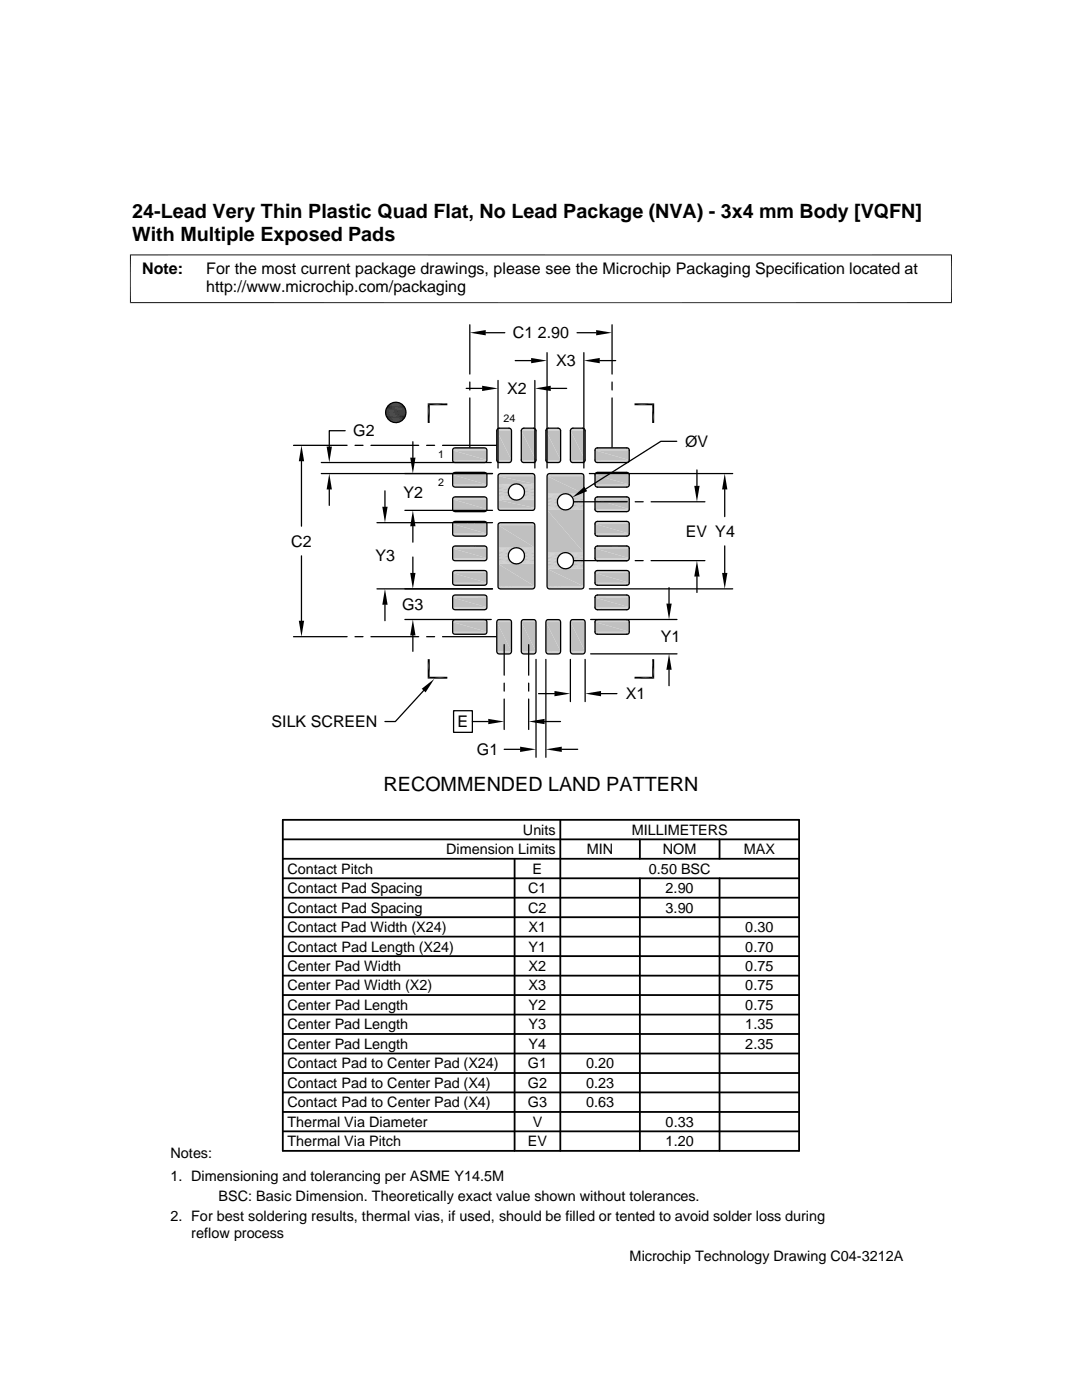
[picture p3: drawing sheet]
<svg xmlns="http://www.w3.org/2000/svg" width="216mm" height="279mm" viewBox="0 0 216 279" stroke-linecap="round" stroke-linejoin="round" font-family="sans-serif">
<g fill="none" stroke="#c0c0c0" stroke-width=".2">
<path d="M90.3 89.7h6.9M90.3 89.8h6.9M90.3 89.7h6.8M90.4 89.6h6.7M90.4 89.5h6.6M90.5 89.5h6.5M90.6 89.4h6.3M90.6 89.4h6.2M99.1 85.8h2.9M99.1 85.9h3M99.1 85.7h2.9M99.2 85.7h2.8"/>
<path d="M99.2 85.6h2.7M99.3 85.6h2.6M99.4 85.5h2.4M99.5 85.5h2.2M104 85.9h3M104 85.8h3M104.1 85.7h2.8M104.1 85.6h2.7M104.2 85.6h2.6M104.3 85.5h2.4M104.4 85.5h2.2M108.9 85.8h2.9"/>
<path d="M108.9 85.9h3M108.9 85.7h2.9M109 85.7h2.8M109 85.6h2.7M109.1 85.6h2.6M109.2 85.5h2.4M109.3 85.5h2.1M113.8 85.9h3M113.8 85.8h3M113.9 85.7h2.8M113.9 85.6h2.7M114 85.6h2.6"/>
<path d="M114.1 85.5h2.4M114.2 85.5h2.2M118.7 89.7h6.9M118.7 89.8h6.9M118.7 89.7h6.8M118.8 89.6h6.7M118.8 89.5h6.7M118.9 89.5h6.5M119 89.4h6.3M119 89.4h6.2"/>
</g>
<g fill="#c0c0c0">
<path d="M118.7 89.9l6.9 1.9h-6.9z"/>
<path d="M118.7 89.9h6.9v1.9z"/>
<path d="M113.8 86l3 5.8h-3z"/>
<path d="M113.8 86h3v5.8z"/>
<path d="M108.9 86l3 5.8h-3z"/>
<path d="M108.9 86h3v5.8z"/>
<path d="M104 86l3 5.8h-3z"/>
<path d="M104 86h3v5.8z"/>
<path d="M99.1 86l3 5.8h-3z"/>
<path d="M99.1 86h3v5.8z"/>
<path d="M90.3 89.9l6.9 1.9h-6.9z"/>
<path d="M90.3 89.9h6.9v1.9z"/>
</g>
<g fill="none" stroke="#c0c0c0" stroke-width=".2">
<path d="M90.3 94.6h6.9M90.3 91.9h6.9M90.3 94.7h6.9M90.3 92h6.8M90.3 94.6h6.8M90.4 94.5h6.7M90.4 92.1h6.7M90.4 94.4h6.6M90.4 92.2h6.6M90.5 94.4h6.5M90.5 92.2h6.5M90.6 92.3h6.3"/>
<path d="M90.6 94.3h6.3M90.6 94.3h6.2M99.1 91.9h3M99.1 91.9h2.9M99.1 92h2.9M99.2 92.1h2.8M99.2 92.2h2.7M99.3 92.2h2.6M99.4 92.3h2.4M104 91.9h3M104.1 92h2.8M104.1 92.1h2.8"/>
<path d="M104.1 92.2h2.7M104.2 92.2h2.6M104.3 92.3h2.4M108.9 91.9h3M108.9 91.9h2.9M108.9 92h2.9M109 92.1h2.8M109 92.2h2.7M109.1 92.2h2.6M109.2 92.3h2.4M113.8 91.9h3M113.9 92h2.8"/>
<path d="M113.9 92.1h2.8M113.9 92.2h2.7M114 92.2h2.6M114.1 92.3h2.4M118.7 94.6h6.9M118.7 91.9h6.9M118.7 94.7h6.9M118.7 94.6h6.8M118.7 92h6.8M118.8 94.5h6.7M118.8 92.1h6.7M118.8 94.4h6.7"/>
<path d="M118.8 92.2h6.7M118.9 92.2h6.5M118.9 94.4h6.5M119 94.3h6.3M119 92.3h6.3M119 94.3h6.2"/>
</g>
<g fill="#c0c0c0">
<path d="M118.7 94.8l6.9 1.9h-6.9z"/>
<path d="M118.7 94.8h6.9v1.9z"/>
<path d="M90.3 94.8l6.9 1.9h-6.9z"/>
<path d="M90.3 94.8h6.9v1.9z"/>
</g>
<g fill="none" stroke="#c0c0c0" stroke-width=".2">
<path d="M90.3 99.5h6.9M90.3 96.8h6.9M90.3 99.6h6.9M90.3 96.9h6.8M90.3 99.5h6.8M90.4 99.4h6.7M90.4 97h6.7M90.4 99.3h6.6M90.4 97.1h6.6M90.5 99.3h6.5M90.5 97.1h6.5M90.6 97.2h6.3"/>
<path d="M90.6 99.2h6.3M90.6 99.2h6.2M90.7 97.2h6.1M118.7 99.5h6.9M118.7 96.8h6.9M118.7 99.6h6.9M118.7 99.5h6.8M118.7 96.9h6.8M118.8 99.4h6.7M118.8 97h6.7M118.8 99.3h6.7M118.8 97.1h6.7"/>
<path d="M118.9 97.1h6.5M118.9 99.3h6.5M119 99.2h6.3M119 97.2h6.3M119 99.2h6.2M119.1 97.2h6.1"/>
</g>
<g fill="#c0c0c0">
<path d="M118.7 99.7l6.9 1.9h-6.9z"/>
<path d="M118.7 99.7h6.9v1.9z"/>
<path d="M90.3 99.7l6.9 1.9h-6.9z"/>
<path d="M90.3 99.7h6.9v1.9z"/>
</g>
<g fill="none" stroke="#c0c0c0" stroke-width=".2">
<path d="M90.3 104.4h6.9M90.3 101.7h6.9M90.3 104.5h6.9M90.3 101.8h6.8M90.3 104.4h6.8M90.4 104.3h6.7M90.4 101.9h6.7M90.4 104.2h6.6M90.4 102h6.6M90.5 104.2h6.5M90.5 102h6.5M90.6 102.1h6.3"/>
<path d="M90.6 104.1h6.3M90.6 102.1h6.2M90.7 104.1h6.1M118.7 104.4h6.9M118.7 101.7h6.9M118.7 104.5h6.9M118.7 104.4h6.8M118.7 101.8h6.8M118.8 104.3h6.7M118.8 101.9h6.7M118.8 104.2h6.7M118.8 102h6.7"/>
<path d="M118.9 102h6.5M118.9 104.2h6.5M119 104.1h6.3M119 102.1h6.3M119 102.1h6.2M119.1 104.1h6.1"/>
</g>
<g fill="#c0c0c0">
<path d="M118.7 104.6l6.9 1.9h-6.9z"/>
<path d="M118.7 104.6h6.9v1.9z"/>
<path d="M90.3 104.6l6.9 1.9h-6.9z"/>
<path d="M90.3 104.6h6.9v1.9z"/>
</g>
<g fill="none" stroke="#c0c0c0" stroke-width=".2">
<path d="M90.3 109.3h6.9M90.3 106.6h6.9M90.3 109.4h6.9M90.3 106.7h6.8M90.3 109.2h6.8M90.4 109.2h6.7M90.4 106.8h6.7M90.4 109.1h6.6M90.4 106.9h6.6M90.5 109.1h6.5M90.5 106.9h6.5M90.6 107h6.3"/>
<path d="M90.6 109h6.3M90.6 107h6.2M90.7 109h6.1M118.7 109.3h6.9M118.7 106.6h6.9M118.7 109.4h6.9M118.7 109.2h6.8M118.7 106.7h6.8M118.8 109.2h6.7M118.8 106.8h6.7M118.8 109.1h6.7M118.8 106.9h6.7"/>
<path d="M118.9 106.9h6.5M118.9 109.1h6.5M119 109h6.3M119 107h6.3M119 107h6.2M119.1 109h6.1"/>
</g>
<g fill="#c0c0c0">
<path d="M118.7 109.5l6.9 1.9h-6.9z"/>
<path d="M118.7 109.5h6.9v1.9z"/>
<path d="M90.3 109.5l6.9 1.9h-6.9z"/>
<path d="M90.3 109.5h6.9v1.9z"/>
</g>
<g fill="none" stroke="#c0c0c0" stroke-width=".2">
<path d="M90.3 114.2h6.9M90.3 111.4h6.9M90.3 111.5h6.9M90.3 114.3h6.9M90.3 111.6h6.8M90.3 114.1h6.8M90.4 114.1h6.7M90.4 111.7h6.7M90.4 114h6.6M90.4 111.7h6.6M90.5 113.9h6.5M90.5 111.8h6.5"/>
<path d="M90.6 111.8h6.3M90.6 113.9h6.3M90.6 111.9h6.2M90.7 113.9h6.1M118.7 114.2h6.9M118.7 111.4h6.9M118.7 111.5h6.9M118.7 114.3h6.9M118.7 114.1h6.8M118.7 111.6h6.8M118.8 114.1h6.7M118.8 111.7h6.7"/>
<path d="M118.8 114h6.7M118.9 111.8h6.5M118.9 113.9h6.5M119 113.9h6.3M119 111.8h6.3M119 111.9h6.2M119.1 113.9h6.1"/>
</g>
<g fill="#c0c0c0">
<path d="M118.7 114.3l6.9 2h-6.9z"/>
<path d="M118.7 114.3h6.9v2z"/>
<path d="M90.3 114.3l6.9 2h-6.9z"/>
<path d="M90.3 114.3h6.9v2z"/>
</g>
<g fill="none" stroke="#c0c0c0" stroke-width=".2">
<path d="M90.3 119.1h6.9M90.3 116.4h6.9M90.3 119.2h6.9M90.3 116.5h6.8M90.3 119h6.8M90.4 119h6.7M90.4 116.6h6.7M90.4 118.9h6.6M90.4 116.6h6.6M90.5 118.8h6.5M90.5 116.7h6.5M90.6 116.7h6.3"/>
<path d="M90.6 118.8h6.3M90.6 116.8h6.2M118.7 119.1h6.9M118.7 116.4h6.9M118.7 119.2h6.9M118.7 119h6.8M118.7 116.5h6.8M118.8 119h6.7M118.8 116.6h6.7M118.8 118.9h6.7M118.9 116.7h6.5M118.9 118.8h6.5"/>
<path d="M119 118.8h6.3M119 116.7h6.3M119 116.8h6.2"/>
</g>
<g fill="#c0c0c0">
<path d="M118.7 119.3l6.9 1.9h-6.9z"/>
<path d="M118.7 119.3h6.9v1.9z"/>
<path d="M90.3 119.3l6.9 1.9h-6.9z"/>
<path d="M90.3 119.3h6.9v1.9z"/>
</g>
<g fill="none" stroke="#c0c0c0" stroke-width=".2">
<path d="M90.3 124h6.9M90.3 121.2h6.9M90.3 121.3h6.9M90.3 124.1h6.9M90.3 121.4h6.8M90.3 123.9h6.8M90.4 123.9h6.7M90.4 121.5h6.7M90.4 123.8h6.6M90.4 121.5h6.6M90.5 123.7h6.5M90.5 121.6h6.5"/>
<path d="M90.6 121.6h6.3M90.6 123.7h6.3M90.6 123.7h6.2M99.1 124h2.9M99.1 124.1h3M99.1 123.9h2.9M99.2 123.9h2.8M99.2 123.8h2.7M99.3 123.7h2.6M99.4 123.7h2.4M99.4 123.7h2.3M104 124.1h3"/>
<path d="M104 124h3M104.1 123.9h2.8M104.1 123.8h2.7M104.2 123.7h2.6M104.3 123.7h2.4M104.4 123.7h2.2M108.9 124h2.9M108.9 124.1h3M108.9 123.9h2.9M109 123.9h2.8M109 123.8h2.7M109.1 123.7h2.6"/>
<path d="M109.2 123.7h2.4M109.2 123.7h2.3M113.8 124.1h3M113.8 124h3M113.9 123.9h2.8M113.9 123.8h2.7M114 123.7h2.6M114.1 123.7h2.4M114.1 123.7h2.3M118.7 124h6.9M118.7 121.2h6.9M118.7 121.3h6.9"/>
<path d="M118.7 124.1h6.9M118.7 123.9h6.8M118.7 121.4h6.8M118.8 123.9h6.7M118.8 121.5h6.7M118.8 123.8h6.7M118.9 121.6h6.5M118.9 123.7h6.5M119 123.7h6.3M119 121.6h6.3M119 123.7h6.2"/>
</g>
<g fill="#c0c0c0">
<path d="M118.7 124.1l6.9 2h-6.9z"/>
<path d="M118.7 124.1h6.9v2z"/>
<path d="M90.3 124.1l6.9 2h-6.9z"/>
<path d="M90.3 124.1h6.9v2z"/>
</g>
<g fill="none" stroke="#c0c0c0" stroke-width=".2">
<path d="M90.3 126.1h6.9M90.3 126.2h6.9M90.3 126.3h6.8M90.4 126.4h6.7M90.4 126.4h6.6M90.5 126.5h6.5M90.6 126.5h6.3M118.7 126.1h6.9M118.7 126.2h6.9M118.7 126.3h6.8M118.8 126.4h6.7M118.9 126.5h6.5"/>
<path d="M119 126.5h6.3"/>
</g>
<g fill="#c0c0c0">
<path d="M113.8 124.1l3 5.9h-3z"/>
<path d="M113.8 124.1h3v5.9z"/>
<path d="M108.9 124.1l3 5.9h-3z"/>
<path d="M108.9 124.1h3v5.9z"/>
<path d="M104 124.1l3 5.9h-3z"/>
<path d="M104 124.1h3v5.9z"/>
<path d="M99.1 124.1l3 5.9h-3z"/>
<path d="M99.1 124.1h3v5.9z"/>
</g>
<g fill="none" stroke="#c0c0c0" stroke-width=".2">
<path d="M99.4 94.9h7.3M99.4 95h7.3M99.4 94.8h7.3M99.4 94.7h7.3M99.5 94.7h7.1M99.5 94.6h7M99.7 94.5h6.7M109.2 95h7.3M109.2 94.9h7.3M109.2 94.8h7.3M109.2 94.7h7.2M109.3 94.6h7.1"/>
<path d="M109.4 94.6h6.9M109.5 94.5h6.7M99.1 130h3M99.1 130.1h2.9M99.1 130.2h2.9M99.2 130.3h2.8M99.2 130.4h2.7M99.3 130.4h2.6M99.4 130.5h2.4M99.4 130.5h2.3M104 130h3M104 130.1h3"/>
<path d="M104.1 130.2h2.8M104.1 130.3h2.8M104.1 130.4h2.7M104.2 130.4h2.6M104.3 130.5h2.4M104.4 130.5h2.2M108.9 130h3M108.9 130.1h2.9M108.9 130.2h2.9M109 130.3h2.8M109 130.4h2.7M109.1 130.4h2.6"/>
<path d="M109.2 130.5h2.4M109.2 130.5h2.3M113.8 130h3M113.8 130.1h3M113.9 130.2h2.8M113.9 130.3h2.8M113.9 130.4h2.7M114 130.4h2.6M114.1 130.5h2.4M114.1 130.5h2.3"/>
</g>
<g fill="#c0c0c0">
<path d="M99.4 95l7.3 1.6h-7.3z"/>
<path d="M99.4 95h7.3v1.6z"/>
</g>
<path d="M99.4 96.6h3.5M99.4 96.7h3.2M99.4 96.8h2.9M99.4 97h2.7M103.2 96.6h3.5M103.5 96.7h3.2M103.8 96.8h2.9M104 97h2.7" fill="none" stroke="#c0c0c0" stroke-width=".2"/>
<path d="M99.4 97.2h2.5M99.4 97.5h2.3M104.2 97.2h2.5M104.4 97.5h2.3" fill="none" stroke="#c0c0c0" stroke-width=".25"/>
<path d="M99.4 97.7h2.1M99.4 98h2.1M99.4 98.3h2.1M104.5 97.7h2.2M104.6 98h2.1M104.6 98.3h2.1" fill="none" stroke="#c0c0c0" stroke-width=".3"/>
<g fill="#c0c0c0">
<path d="M109.2 95l7.3 3.5h-7.3z"/>
<path d="M109.2 95h7.3v3.5z"/>
</g>
<path d="M99.4 99.6h2.9M99.4 99.7h3.2M99.4 99.8h3.5M103.2 99.8h3.5M103.5 99.7h3.2M103.8 99.6h2.9M109.2 98.6h3.5M109.2 98.6h3.2M109.2 98.8h2.9M113 98.6h3.5M113.3 98.6h3.2M113.6 98.8h2.9" fill="none" stroke="#c0c0c0" stroke-width=".2"/>
<path d="M99.4 98.6h2.1M99.4 98.9h2.3M104.4 98.9h2.3M104.5 98.6h2.2M109.2 99.4h2.3M109.2 99.7h2.1M114.2 99.4h2.3M114.3 99.7h2.2M109.2 100.9h2.3M114.2 100.9h2.3" fill="none" stroke="#c0c0c0" stroke-width=".28"/>
<path d="M99.4 99.4h2.7M104 99.4h2.7M109.2 99h2.7M113.8 99h2.7" fill="none" stroke="#c0c0c0" stroke-width=".21"/>
<path d="M99.4 99.2h2.5M104.2 99.2h2.5M109.2 99.2h2.4M114 99.2h2.5M109.2 101.1h2.4M114 101.1h2.5" fill="none" stroke="#c0c0c0" stroke-width=".23"/>
<path d="M109.2 100h2.1M114.4 100h2.1M109.2 100.3h2.1M109.2 100.6h2.1M114.3 100.6h2.2M114.4 100.3h2.1" fill="none" stroke="#c0c0c0" stroke-width=".3"/>
<g fill="#c0c0c0">
<path d="M99.4 99.8l7.3 1.6h-7.3z"/>
<path d="M99.4 99.8h7.3v1.6z"/>
</g>
<g fill="none" stroke="#c0c0c0" stroke-width=".2">
<path d="M99.4 104.7h7.3M99.4 101.4h7.3M99.4 101.5h7.3M99.4 104.8h7.3M99.4 104.6h7.3M99.4 101.6h7.3M99.4 104.5h7.3M99.4 101.7h7.3M99.5 104.4h7.1M99.5 101.7h7.1M99.5 104.4h7M99.5 101.8h7"/>
<path d="M99.6 101.8h6.9M99.6 104.4h6.9M99.7 104.3h6.7M99.7 101.8h6.7M109.2 101.3h2.7M109.2 101.5h2.9M109.2 101.7h3.2M109.2 101.7h3.5M113 101.7h3.5M113.3 101.7h3.2M113.6 101.5h2.9M113.8 101.3h2.7"/>
</g>
<g fill="#c0c0c0">
<path d="M99.4 104.8l7.3 4.5h-7.3z"/>
<path d="M99.4 104.8h7.3v4.5z"/>
</g>
<path d="M99.4 109.3h3.5M99.4 109.4h3.2M99.4 109.5h2.9M103.2 109.3h3.5M103.5 109.4h3.2M103.8 109.5h2.9" fill="none" stroke="#c0c0c0" stroke-width=".2"/>
<path d="M99.4 109.7h2.7M104 109.7h2.7" fill="none" stroke="#c0c0c0" stroke-width=".21"/>
<path d="M99.4 110h2.5M104.2 110h2.5" fill="none" stroke="#c0c0c0" stroke-width=".23"/>
<g fill="#c0c0c0">
<path d="M109.2 101.7l7.3 8.6h-7.3z"/>
<path d="M109.2 101.7h7.3v8.6z"/>
</g>
<path d="M99.4 110.2h2.3M99.4 110.5h2.1M104.4 110.2h2.3M104.5 110.5h2.2M109.2 111.2h2.3M109.2 112.3h2.1M109.2 112.6h2.3M114.2 112.6h2.3M114.2 111.2h2.3M114.3 112.3h2.2" fill="none" stroke="#c0c0c0" stroke-width=".28"/>
<g fill="none" stroke="#c0c0c0" stroke-width=".2">
<path d="M99.4 112.1h2.7M99.4 112.3h2.9M99.4 112.4h3.2M99.4 112.5h3.5M103.2 112.5h3.5M103.5 112.4h3.2M103.8 112.3h2.9M104 112.1h2.7M109.2 110.3h3.5M109.2 110.4h3.2M109.2 110.5h2.9M109.2 110.7h2.7"/>
<path d="M109.2 113.1h2.7M109.2 113.3h2.9M109.2 113.4h3.2M109.2 113.5h3.5M113 113.5h3.5M113 110.3h3.5M113.3 113.4h3.2M113.3 110.4h3.2M113.6 110.5h2.9M113.6 113.3h2.9M113.8 110.7h2.7M113.8 113.1h2.7"/>
</g>
<path d="M99.4 110.8h2.1M99.4 111.1h2.1M99.4 111.4h2.1M104.5 111.4h2.2M104.6 110.8h2.1M104.6 111.1h2.1M109.2 111.5h2.1M109.2 111.8h2.1M109.2 112.1h2.1M114.3 111.5h2.2M114.4 111.8h2.1M114.4 112.1h2.1" fill="none" stroke="#c0c0c0" stroke-width=".3"/>
<path d="M109.2 110.9h2.4M109.2 112.9h2.4M114 110.9h2.5M114 112.9h2.5" fill="none" stroke="#c0c0c0" stroke-width=".23"/>
<path d="M99.4 111.6h2.3M99.4 111.9h2.5M104.2 111.9h2.5M104.4 111.6h2.3" fill="none" stroke="#c0c0c0" stroke-width=".25"/>
<g fill="#c0c0c0">
<path d="M109.2 113.5l7.3 3.5h-7.3z"/>
<path d="M109.2 113.5h7.3v3.5z"/>
<path d="M99.4 112.5l7.3 4.5h-7.3z"/>
<path d="M99.4 112.5h7.3v4.5z"/>
</g>
<g fill="none" stroke="#c0c0c0" stroke-width=".2">
<path d="M99.4 117.1h7.3M99.4 117.2h7.3M99.4 117.3h7.3M99.5 117.4h7.1M99.5 117.4h7M99.6 117.5h6.9M99.7 117.5h6.7M109.2 117.1h7.3M109.2 117.2h7.3M109.2 117.3h7.2M109.3 117.4h7.1M109.3 117.4h7"/>
<path d="M109.4 117.5h6.9M109.5 117.5h6.7"/>
</g>
<g fill="none" stroke="#000" stroke-width=".25">
<path d="M93 77.5h3.2M93.7 64.8v9.9M93.7 76.2v1.6M93.7 79.4v9.9M96.9 66.4h3.8M99.4 75.9v17.5M102.8 72h3.2M106.7 75.9v17.5M109.2 70.4v23M109.9 77.5h3.2M115.1 66.4h3.9M116.5 70.4v23"/>
<path d="M119.7 72h3.2M122.1 64.8v9.9M122.1 76.2v1.6M122.1 79.4v9.9M58.6 88.9h10.7M60.2 92.1v12.9M64.1 92.3h33.9M64.1 94.5h34.2M65.7 97.7v3.2M68.9 86h-3.2v3.1M70.8 88.9h1.6M74 88.9h9.5"/>
<path d="M76.8 98v3.1M82.4 88.2v3.1M85.1 88.9h1.6M88.3 88.9h10.7M90.4 99.3l.4-.1h5.9a.47 .47 0 0 1 .5 .5v1.9a.47 .47 0 0 1-.5 .5h-5.9a.47 .47 0 0 1-.5-.5v-1.9zM90.4 94.4l.4-.1h5.9a.47 .47 0 0 1 .5 .5v1.9a.47 .47 0 0 1-.5 .5h-5.9a.47 .47 0 0 1-.5-.5v-1.9zM90.4 89.5l.4-.1h5.9a.44 .44 0 0 1 .5 .5v1.9a.44 .44 0 0 1-.5 .5h-5.9a.44 .44 0 0 1-.5-.5v-1.9zM99.3 85.6l.3-.2h2l.4 .4 .1 6a.47 .47 0 0 1-.5 .5h-2a.47 .47 0 0 1-.5-.5v-5.8zM99.5 94.7l.4-.2h6.3l.4 .2 .1 .3v6.4a.47 .47 0 0 1-.5 .5h-6.3a.44 .44 0 0 1-.5-.5v-6.4zM104.2 85.6l.3-.2h2l.4 .4 .1 6a.47 .47 0 0 1-.5 .5h-2a.47 .47 0 0 1-.5-.5v-5.8zM109.1 85.6l.3-.2h2a.51 .51 0 0 1 .5 .6v5.8a.47 .47 0 0 1-.5 .5h-2a.47 .47 0 0 1-.5-.5v-5.8zM109.3 94.7l.3-.2h6.4a.47 .47 0 0 1 .5 .5v22a.47 .47 0 0 1-.5 .5h-6.4l-.4-.3v-22.2z"/>
<path d="M114 85.6l.3-.2h2l.4 .4 .1 6a.47 .47 0 0 1-.5 .5h-2a.47 .47 0 0 1-.5-.5v-5.8zM117.6 94.5h28.6M118.9 99.3l.3-.1h5.9a.47 .47 0 0 1 .5 .5v1.9a.47 .47 0 0 1-.5 .5h-5.9a.47 .47 0 0 1-.5-.5v-1.9zM118.9 94.4l.3-.1h5.9a.47 .47 0 0 1 .5 .5v1.9a.47 .47 0 0 1-.5 .5h-5.9a.47 .47 0 0 1-.5-.5v-1.9zM118.9 89.5l.3-.1h5.9a.44 .44 0 0 1 .5 .5v1.9a.44 .44 0 0 1-.5 .5h-5.9a.44 .44 0 0 1-.5-.5v-1.9zM135 88.1h-3.1l-15 9.5M139.1 93.8v3.2M144.6 97.7v5.4M60.2 110.9v13M75.2 104.3h23.1M75.2 117.5h23.1M80.8 101.9h17.5"/>
<path d="M82.4 105v3.2M82.4 111.2v3.1M90.4 118.9l.4-.2h5.9a.47 .47 0 0 1 .5 .6v1.9a.47 .47 0 0 1-.5 .5h-5.9a.47 .47 0 0 1-.5-.5v-1.9zM90.4 114l.4-.1h5.9a.47 .47 0 0 1 .5 .4v2a.47 .47 0 0 1-.5 .5h-5.9a.47 .47 0 0 1-.5-.5v-2zM90.4 109.1l.4-.1h5.9a.47 .47 0 0 1 .5 .5v1.9a.47 .47 0 0 1-.5 .5h-5.9a.47 .47 0 0 1-.5-.5v-1.9zM90.4 104.2l.4-.1h5.9a.47 .47 0 0 1 .5 .5v1.9a.47 .47 0 0 1-.5 .5h-5.9a.47 .47 0 0 1-.5-.5v-1.9zM99.5 104.5l.4-.2h6.3l.4 .2 .1 .3v12.4l-.5 .3h-6.3a.47 .47 0 0 1-.5-.5v-12.2zM114.4 111.9h10.8M114.4 100.1h10.8M117.6 117.5h28.6M118.9 118.9l.3-.2h5.9a.47 .47 0 0 1 .5 .6v1.9a.47 .47 0 0 1-.5 .5h-5.9a.47 .47 0 0 1-.5-.5v-1.9zM118.9 114l.3-.1h5.9a.47 .47 0 0 1 .5 .4v2a.47 .47 0 0 1-.5 .5h-5.9a.47 .47 0 0 1-.5-.5v-2z"/>
<path d="M118.9 104.2l.3-.1h5.9a.47 .47 0 0 1 .5 .5v1.9a.47 .47 0 0 1-.5 .5h-5.9a.47 .47 0 0 1-.5-.5v-1.9zM119.2 111.9a.47 .47 0 0 1-.5-.5v-1.9a.47 .47 0 0 1 .5-.5h5.9a.47 .47 0 0 1 .5 .5v1.9a.47 .47 0 0 1-.5 .5M126.7 111.9h1.6M126.7 100.1h1.6M129.9 111.9h10.8M129.9 100.1h10.8M133.5 117.3v3.2M139.1 115.1v3.1M144.6 108.9v5.4M58.6 127.1h10.7M70.8 127.1h1.6M74 127.1h9.5"/>
<path d="M76.8 120.7v3.2M80.8 123.6h17.2M82.4 126.8v3.2M84.5 137.8l-5.6 6.2h-2.1M85.1 127.1h1.6M88.3 127.1h10.7M90.4 123.8l.4-.1h5.9a.44 .44 0 0 1 .5 .4v2a.44 .44 0 0 1-.5 .5h-5.9a.44 .44 0 0 1-.5-.5v-2zM99.3 123.8l.3-.1h2a.47 .47 0 0 1 .5 .4l-.1 6.1-.4 .3h-2l-.3-.1-.2-.4v-5.9zM100.6 128.7v6M100.6 136.3v1.6M100.6 139.5v6.1M104.2 123.8l.3-.1h2a.47 .47 0 0 1 .5 .4l-.1 6.1-.4 .3h-2a.51 .51 0 0 1-.5-.5v-5.9z"/>
<path d="M105.5 128.7v6M105.5 136.3v1.6M105.5 139.5v6.1M107 131.6v19.5M107.5 138.4h3.1M108.9 131.6v19.5M109.1 123.8l.3-.1h2a.47 .47 0 0 1 .5 .4v5.9a.51 .51 0 0 1-.5 .5h-2l-.4-.3-.1-6.1zM113.8 131.6v8.4M114 123.8l.3-.1h2a.47 .47 0 0 1 .5 .4l-.1 6.1-.4 .3h-2l-.3-.1-.2-.4v-5.9zM116.8 131.6v8.4M117.9 123.6h17.2M117.9 130.5h17.2"/>
<path d="M118.9 123.8l.3-.1h5.9a.44 .44 0 0 1 .5 .4v2a.44 .44 0 0 1-.5 .5h-5.9a.44 .44 0 0 1-.5-.5v-2zM119.9 138.4h3.2M133.5 133.7v3.1M90.5 141.8h3.8v4.4h-3.8zM94.3 144h3.1M100.6 149.5h3.2M108.7 144h3.1M112.1 149.5h3.2"/>
<circle cx="79" cy="82.3" r="2.03"/>
<circle cx="103" cy="98.2" r="1.61"/>
<circle cx="103" cy="110.9" r="1.61"/>
<circle cx="112.8" cy="100.2" r="1.61"/>
<circle cx="112.8" cy="111.9" r="1.61"/>
</g>
<g fill="none" stroke="#000" stroke-width=".36">
<path d="M56.4 167.5h103M56.4 163.6h103v66.1h-103zM56.4 171.4h103M56.4 179.2h103M56.4 175.3h103M102.7 171.4v58.3M111.8 163.6v66.1M127.7 167.5v3.9M127.7 175.3v54.4M143.6 167.5v3.9M143.6 175.3v54.4M56.4 190.8h103"/>
<path d="M56.4 194.7h103M56.4 183h103M56.4 198.6h103M56.4 186.9h103M56.4 202.5h103M56.4 210.2h103M56.4 206.4h103M56.4 214.1h103M56.4 218h103M56.4 221.9h103M56.4 225.8h103"/>
</g>
<path d="M85.5 80.5v3.9M130.3 80.5v3.9M85.5 131.6v3.8M130.3 131.6v3.8" fill="none" stroke="#000" stroke-width=".4"/>
<path d="M85.3 80.7h4M126.6 80.7h3.9M85.3 135.3h4M126.6 135.3h3.9" fill="none" stroke="#000" stroke-width=".38"/>
<g fill="none" stroke="#000" stroke-width=".2">
<path d="M26 50.8v9.7M189.9 50.8v9.7M189.9 50.9h-164M25.9 60.4h164M77 82h4M77 82.4h4M77 82.6h4M77 81.8h4M77 82.8h4M77 83h3.9M77 81.7h3.9M77.1 81.5h3.8"/>
<path d="M77.1 83.2h3.8M77.2 83.3h3.6M77.2 81.3h3.6M77.3 83.5h3.4M77.3 81.1h3.4M77.4 83.6h3.2M77.4 81h3.2M77.5 83.8h3M77.5 80.8h3M77.6 80.7h2.7M77.6 83.9h2.7M77.8 80.6h2.4"/>
<path d="M77.8 84h2.4M78 84.1h2M78 80.5h2"/>
</g>
<g fill="#000">
<path d="M96.2 77l3.2 .5-3.2 .5zM93.7 66.4l3.2-.5v1zM106 71.4l3.2 .6-3.2 .5zM106.7 77.5l3.2-.5v1zM119 65.9l3.1 .5-3.1 .5zM116.5 72l3.2-.6v1.1zM60.2 88.9l.5 3.2h-1.1zM65.7 94.5l.5 3.2h-1zM65.2 89.1h1l-.5 3.2zM78 84.1l1.8 .1zM78.1 80.5h1.9zM78.1 84.2h1.5z"/>
<path d="M78.1 84.2h1.7zM78.1 80.5h1.7zM78.3 80.4l1.5 .1zM78.3 84.2l1.2 .1zM78.3 84.2h1.3zM78.3 80.4h1.3zM78.5 80.3l1.1 .1zM78.5 84.3h.7zM78.5 84.3h1zM78.5 80.3h1zM78.7 80.3h.8zM78.7 84.3h.5z"/>
<path d="M78.7 80.3h.5zM81.9 91.3h1l-.5 3.2zM114.2 99.3l2.4-2.2 .6 .9zM138.5 97h1.1l-.5 3.1zM144.6 94.5l.5 3.2h-1zM76.3 101.1h1l-.5 3.2zM82.4 101.9l.5 3.1h-1zM81.9 114.3h1l-.5 3.2zM139.1 111.9l.5 3.2h-1.1zM144.1 114.3h1l-.5 3.2zM59.6 123.9h1.1l-.5 3.2zM76.8 117.5l.5 3.2h-1z"/>
<path d="M82.4 123.6l.5 3.2h-1zM84.2 137.5l2.5-2-1.8 2.7zM110.6 137.9l3.2 .5-3.2 .6zM116.8 138.4l3.1-.5v1.1zM133.5 130.5l.5 3.2h-1zM133 120.5h1l-.5 3.1zM97.4 143.5l3.2 .5-3.2 .5zM103.8 149l3.2 .5-3.2 .6zM105.5 144l3.2-.5v1zM108.9 149.5l3.2-.5v1.1z"/>
</g>
<path d="M77 82.2h4" fill="none" stroke="#000" stroke-width=".21"/>
<g font-size="3.9">
<text x="26.4" y="43.5">24-Lead Very Thin Plastic Quad Flat, No Lead Package (NVA) - 3x4 mm Body [VQFN]</text>
<text x="26.4" y="48">With Multiple Exposed Pads</text>
<text x="76.5" y="157.9">RECOMMENDED LAND PATTERN</text>
</g>
<g font-size="3.2">
<text x="28.4" y="54.6">Note:</text>
<text x="41.1" y="58.3">http://www.microchip.com/packaging</text>
<text x="41.1" y="54.6">For the most current package drawings, please see the Microchip Packaging Specification located at</text>
<text x="102.3" y="67.5">C1 2.90</text>
<text x="111" y="73.1">X3</text>
<text x="101.2" y="78.7">X2</text>
<text x="70.5" y="87.1">G2</text>
<text x="136.7" y="89.2">ØV</text>
<text x="80.5" y="99.3">Y2</text>
<text x="136.8" y="107.2">EV Y4</text>
<text x="58.1" y="109.1">C2</text>
<text x="74.9" y="112">Y3</text>
<text x="80.2" y="121.7">G3</text>
<text x="131.8" y="128.2">Y1</text>
<text x="124.9" y="139.6">X1</text>
<text x="54.2" y="145.1">SILK SCREEN</text>
<text x="91.3" y="145.1">E</text>
<text x="95.2" y="150.7">G1</text>
</g>
<g font-size="2.9">
<text x="104.3" y="166.6">Units</text>
<text x="126" y="166.6">MILLIMETERS</text>
<text x="89" y="170.5">Dimension Limits</text>
<text x="117.1" y="170.5">MIN</text>
<text x="132.3" y="170.5">NOM</text>
<text x="148.4" y="170.5">MAX</text>
<text x="57.3" y="178.2">Contact Pad Spacing</text>
<text x="57.3" y="174.4">Contact Pitch</text>
<text x="105.4" y="178.2">C1</text>
<text x="106.3" y="174.4">E</text>
<text x="129.5" y="174.4">0.50 BSC</text>
<text x="132.8" y="178.2">2.90</text>
<text x="57.3" y="182.1">Contact Pad Spacing</text>
<text x="105.4" y="182.1">C2</text>
<text x="132.8" y="182.1">3.90</text>
<text x="57.3" y="189.9">Contact Pad Length (X24)</text>
<text x="57.3" y="186">Contact Pad Width (X24)</text>
<text x="105.5" y="189.9">Y1</text>
<text x="105.5" y="186">X1</text>
<text x="148.7" y="189.9">0.70</text>
<text x="148.7" y="186">0.30</text>
<text x="57.3" y="193.8">Center Pad Width</text>
<text x="57.3" y="197.7">Center Pad Width (X2)</text>
<text x="105.5" y="193.8">X2</text>
<text x="105.5" y="197.7">X3</text>
<text x="148.7" y="193.8">0.75</text>
<text x="148.7" y="197.7">0.75</text>
<text x="57.3" y="201.6">Center Pad Length</text>
<text x="105.5" y="201.6">Y2</text>
<text x="148.7" y="201.6">0.75</text>
<text x="57.3" y="205.4">Center Pad Length</text>
<text x="57.3" y="209.3">Center Pad Length</text>
<text x="105.5" y="205.4">Y3</text>
<text x="105.5" y="209.3">Y4</text>
<text x="148.7" y="205.4">1.35</text>
<text x="148.7" y="209.3">2.35</text>
<text x="57.3" y="213.2">Contact Pad to Center Pad (X24)</text>
<text x="105.3" y="213.2">G1</text>
<text x="116.9" y="213.2">0.20</text>
<text x="57.3" y="217.1">Contact Pad to Center Pad (X4)</text>
<text x="57.3" y="221">Contact Pad to Center Pad (X4)</text>
<text x="105.3" y="217.1">G2</text>
<text x="105.3" y="221">G3</text>
<text x="116.9" y="217.1">0.23</text>
<text x="116.9" y="221">0.63</text>
<text x="57.3" y="224.9">Thermal Via Diameter</text>
<text x="106.3" y="224.9">V</text>
<text x="132.8" y="224.9">0.33</text>
<text x="34" y="231.1">Notes:</text>
<text x="57.3" y="228.8">Thermal Via Pitch</text>
<text x="105.3" y="228.8">EV</text>
<text x="132.8" y="228.8">1.20</text>
<text x="34" y="235.6">1. Dimensioning and tolerancing per ASME Y14.5M</text>
<text x="43.6" y="239.7">BSC: Basic Dimension. Theoretically exact value shown without tolerances.</text>
<text x="34" y="243.7">2. For best soldering results, thermal vias, if used, should be filled or tented to avoid solder loss during</text>
<text x="38.1" y="247">reflow process</text>
<text x="125.6" y="251.7">Microchip Technology Drawing C04-3212A</text>
</g>
<g font-size="2.1">
<text x="100.5" y="84.2">24</text>
<text x="87.4" y="91.3">1</text>
<text x="87.4" y="97">2</text>
</g>
</svg>
